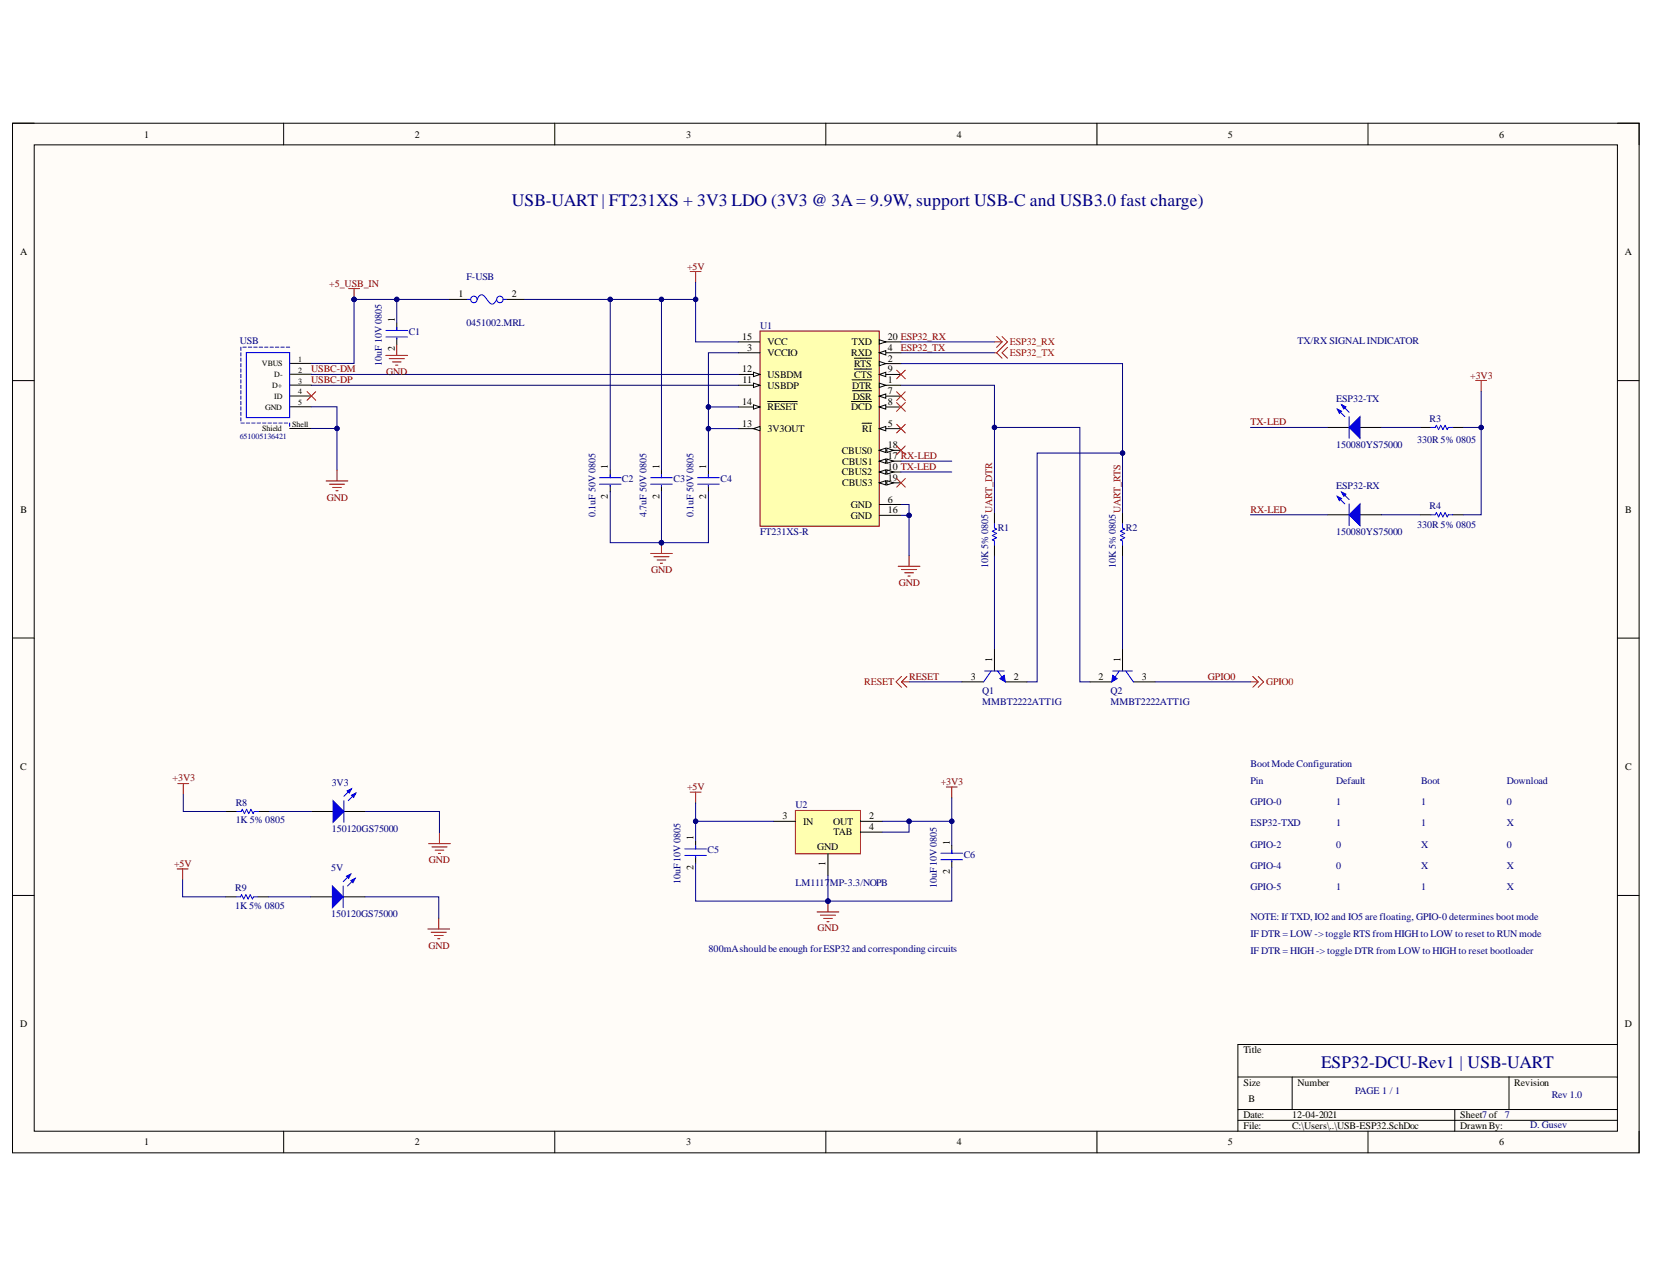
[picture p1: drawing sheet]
<svg xmlns="http://www.w3.org/2000/svg" width="279mm" height="216mm" viewBox="0 0 279 216" stroke-linecap="round" stroke-linejoin="round" font-family="sans-serif">
<path d="M2.1 20.8h275v174.1h-275z" fill-rule="evenodd" fill="#fffcf8"/>
<path d="M2.1 20.8h275v174.1h-275z" fill="none" stroke="#000" stroke-width=".17"/>
<path d="M5.8 24.5h267.6v166.8h-267.6z" fill-rule="evenodd" fill="#fffcf8"/>
<g fill="none" stroke="#000" stroke-width=".17">
<path d="M2.1 20.8h3.7M5.8 24.5h267.6v166.8h-267.6zM47.9 20.8v3.7M93.8 20.8v3.7M139.6 20.8v3.7M185.4 20.8v3.7M231.2 20.8v3.7M273.4 20.8h3.7v3.7M2.1 64.4h3.7M273.4 64.4h3.7M168.1 86.7v1.8M168.1 92.2v1.8"/>
<path d="M189.7 86.7v1.8M189.7 92.2v1.8M224.4 87h3.6M229.9 87h3.6M2.1 107.9h3.7M273.4 107.9h3.7M2.1 151.4h3.7M273.4 151.4h3.7M273.4 176.6h-64.2v14.7M47.9 191.3v3.6M93.8 191.3v3.6M139.6 191.3v3.6"/>
<path d="M185.4 191.3v3.6M209.2 182.1h64.2M209.2 187.6h64.2M209.2 189.4h64.2M218.4 182.1v5.5M231.2 191.3v3.6M245.9 187.6v3.7M255.1 182.1v5.5M277.1 191.3v3.6"/>
</g>
<g fill="none" stroke="#f00" stroke-width=".17">
<path d="M168.1 57.8h1.3M168.1 59.6h.4M168.5 56.9l.9 .9M168.5 59.6l.9 1M169.4 57.8l-.9 .9M169.4 56.9l.9 .9-1.8 1.8M170.3 58.7l-.9 .9 .9 1M152.4 115.3l.9 .9M152.4 114.4l-.9 .9 .9 .9M152.4 115.3h1.3M153.3 114.4l-.9 .9M211.4 115.3h1.3"/>
<path d="M211.8 114.4l.9 .9M212.7 115.3l-.9 .9M212.7 114.4l.9 .9-.9 .9"/>
</g>
<path d="M168.1 88.5v.8l.4 .1-.8 .4 .8 .4-.8 .3 .8 .4-.8 .4 .4 .2v.7M189.7 88.5v.8l.4 .1-.7 .4 .7 .4-.7 .3 .7 .4-.7 .4 .3 .2v.7" fill="none" stroke="#00f" stroke-width=".17"/>
<path d="M228 87l1.9-1.8v3.7z" fill="#00f"/>
<path d="M226 83.9l1.3 1.3M228 87l1.9-1.8v3.7z" fill="none" stroke="#00f" stroke-width=".17"/>
<path d="M226 83.9l.8 .4-.4 .3z" fill="#00f"/>
<path d="M226 83.9l.8 .4-.4 .3zM226.8 83.2l1.2 1.3M228 85.2v3.7" fill="none" stroke="#00f" stroke-width=".17"/>
<path d="M226.8 83.2l.7 .3-.4 .4z" fill="#00f"/>
<path d="M226.8 83.2l.7 .3-.4 .4zM241.9 87h.7l.2-.3 .4 .7 .3-.7 .4 .7 .4-.7 .3 .7 .2-.4h.7" fill="none" stroke="#00f" stroke-width=".17"/>
<path d="M240 87h1.9M245.5 87h1.9M52.6 137.2h3.7M58.1 137.2h3.7" fill="none" stroke="#000" stroke-width=".17"/>
<path d="M56.3 135.4l1.8 1.8-1.8 1.8z" fill="#00f"/>
<path d="M56.3 135.4l1.8 1.8-1.8 1.8zM60.1 134.1l-1.2 1.3" fill="none" stroke="#00f" stroke-width=".17"/>
<path d="M59.4 134.4l.7-.3-.3 .7z" fill="#00f"/>
<path d="M58.1 135.4v3.6M59.4 134.4l.7-.3-.3 .7zM59.4 133.4l-1.3 1.2" fill="none" stroke="#00f" stroke-width=".17"/>
<path d="M58.7 133.7l.7-.3-.4 .7z" fill="#00f"/>
<path d="M40 137.2h.8l.1-.4 .4 .8 .4-.8 .3 .8 .4-.8 .4 .8 .2-.4h.7M58.7 133.7l.7-.3-.4 .7z" fill="none" stroke="#00f" stroke-width=".17"/>
<path d="M38.2 137.2h1.8M43.7 137.2h1.8M52.5 151.6h3.7M58 151.6h3.7" fill="none" stroke="#000" stroke-width=".17"/>
<path d="M30.1 132.5h1.8M31 132.5v1.8" fill="none" stroke="#800000" stroke-width=".17"/>
<path d="M56.2 149.8l1.8 1.8-1.8 1.9z" fill="#00f"/>
<path d="M56.2 149.8l1.8 1.8-1.8 1.9zM60 148.5l-1.3 1.3" fill="none" stroke="#00f" stroke-width=".17"/>
<path d="M59.3 148.9l.7-.4-.3 .7z" fill="#00f"/>
<path d="M58 149.8v3.7M59.3 148.9l.7-.4-.3 .7zM59.3 147.8l-1.3 1.3" fill="none" stroke="#00f" stroke-width=".17"/>
<path d="M58.6 148.1l.7-.3-.4 .7z" fill="#00f"/>
<path d="M39.9 151.6h.7l.2-.3 .4 .7 .4-.7 .3 .7 .4-.7 .4 .7 .2-.4h.7M58.6 148.1l.7-.3-.4 .7z" fill="none" stroke="#00f" stroke-width=".17"/>
<path d="M38.1 151.6h1.8M43.6 151.6h1.8" fill="none" stroke="#000" stroke-width=".17"/>
<path d="M128.5 56h20.1v33h-20.1z" fill-rule="evenodd" fill="#ffffb0"/>
<path d="M128.5 56h20.1v33h-20.1z" fill="none" stroke="#800000" stroke-width=".17"/>
<path d="M124.8 72.5h3.7" fill="none" stroke="#000" stroke-width=".17"/>
<path d="M127.4 72.5l1.1-.4v.7z" fill="#f8fcff"/>
<path d="M124.8 57.8h3.7M124.8 59.6h3.7M127.4 72.5l1.1-.4v.7zM148.6 76.1h3.7" fill="none" stroke="#000" stroke-width=".17"/>
<path d="M148.6 76.1l1.1-.3v.7z" fill="#f8fcff"/>
<path d="M148.6 76.1l1.1-.3v.7z" fill="none" stroke="#000" stroke-width=".17"/>
<path d="M149.9 75.8l1.1 .3-1.1 .4z" fill="#f8fcff"/>
<path d="M148.6 78h3.7M149.9 75.8l1.1 .3-1.1 .4z" fill="none" stroke="#000" stroke-width=".17"/>
<path d="M148.6 78l1.1-.4v.7z" fill="#f8fcff"/>
<path d="M148.6 78l1.1-.4v.7z" fill="none" stroke="#000" stroke-width=".17"/>
<path d="M149.9 77.6l1.1 .4-1.1 .3z" fill="#f8fcff"/>
<path d="M148.6 79.8h3.7M149.9 77.6l1.1 .4-1.1 .3z" fill="none" stroke="#000" stroke-width=".17"/>
<path d="M148.6 79.8l1.1-.4v.8z" fill="#f8fcff"/>
<path d="M148.6 79.8l1.1-.4v.8z" fill="none" stroke="#000" stroke-width=".17"/>
<path d="M149.9 79.4l1.1 .4-1.1 .4z" fill="#f8fcff"/>
<path d="M149.9 79.4l1.1 .4-1.1 .4zM148.6 81.6h3.7" fill="none" stroke="#000" stroke-width=".17"/>
<path d="M148.6 81.6l1.1-.3v.7z" fill="#f8fcff"/>
<path d="M148.6 81.6l1.1-.3v.7z" fill="none" stroke="#000" stroke-width=".17"/>
<path d="M149.9 81.3l1.1 .3-1.1 .4z" fill="#f8fcff"/>
<path d="M148.6 63.3h3.7M149.9 81.3l1.1 .3-1.1 .4z" fill="none" stroke="#000" stroke-width=".17"/>
<path d="M148.6 63.3l1.1-.4v.8z" fill="#f8fcff"/>
<path d="M144.4 62.4h2.9M148.6 63.3l1.1-.4v.8zM148.6 68.8h3.7" fill="none" stroke="#000" stroke-width=".17"/>
<path d="M148.6 68.8l1.1-.4v.8z" fill="#f8fcff"/>
<path d="M143.9 67.9h3.4M148.6 68.8l1.1-.4v.8zM148.6 67h3.7" fill="none" stroke="#000" stroke-width=".17"/>
<path d="M148.6 67l1.1-.4v.7z" fill="#f8fcff"/>
<path d="M144.1 66.1h3.2M148.6 67l1.1-.4v.7zM148.6 65.1h3.7" fill="none" stroke="#000" stroke-width=".17"/>
<path d="M148.6 64.8l1.1 .3-1.1 .4z" fill="#f8fcff"/>
<path d="M124.8 68.8h3.7M144 64.2h3.3M148.6 64.8l1.1 .3-1.1 .4z" fill="none" stroke="#000" stroke-width=".17"/>
<path d="M127.4 68.4l1.1 .4-1.1 .4z" fill="#f8fcff"/>
<path d="M127.4 68.4l1.1 .4-1.1 .4zM129.7 67.9h5.1M148.6 72.5h3.7" fill="none" stroke="#000" stroke-width=".17"/>
<path d="M148.6 72.5l1.1-.4v.7z" fill="#f8fcff"/>
<path d="M145.7 71.6h1.6M148.6 72.5l1.1-.4v.7zM148.6 61.5h3.7" fill="none" stroke="#000" stroke-width=".17"/>
<path d="M148.6 61.1l1.1 .4-1.1 .3z" fill="#f8fcff"/>
<path d="M148.6 59.6h3.7M144.4 60.6h2.9M148.6 61.1l1.1 .4-1.1 .3z" fill="none" stroke="#000" stroke-width=".17"/>
<path d="M148.6 59.6l1.1-.3v.7z" fill="#f8fcff"/>
<path d="M148.6 59.6l1.1-.3v.7zM148.6 57.8h3.7" fill="none" stroke="#000" stroke-width=".17"/>
<path d="M148.6 57.4l1.1 .4-1.1 .4z" fill="#f8fcff"/>
<path d="M148.6 57.4l1.1 .4-1.1 .4zM124.8 63.3h3.7" fill="none" stroke="#000" stroke-width=".17"/>
<path d="M127.4 62.9l1.1 .4-1.1 .4z" fill="#f8fcff"/>
<path d="M124.8 65.1h3.7M127.4 62.9l1.1 .4-1.1 .4z" fill="none" stroke="#000" stroke-width=".17"/>
<path d="M127.4 64.8l1.1 .3-1.1 .4z" fill="#f8fcff"/>
<g fill="none" stroke="#000" stroke-width=".17">
<path d="M75.9 50.6h3.6M85 50.6h3.7M103.1 79.5v1.3M111.8 79.5v1.3M119.7 79.5v1.3M127.4 64.8l1.1 .3-1.1 .4zM224.4 72.3h3.6M229.9 72.3h3.6M240 72.3h1.9M245.5 72.3h1.9M103.1 82v1.1M111.8 82v1.1"/>
<path d="M119.7 82v1.1M148.6 85.3h3.7M148.6 87.1h3.7"/>
</g>
<path d="M151.6 62.6l1.4 1.4M151.6 66.2l1.4 1.5M151.6 68.1l1.4 1.4M151.6 71.7l1.4 1.5M151.6 75.4l1.4 1.5M153 62.6l-1.4 1.4M153 66.2l-1.4 1.5M153 68.1l-1.4 1.4M153 71.7l-1.4 1.5M153 75.4l-1.4 1.5M151.6 80.9l1.4 1.5M153 80.9l-1.4 1.5" fill="none" stroke="#f00" stroke-width=".17"/>
<g fill="none" stroke="#00f" stroke-width=".17">
<path d="M79 50.6h.5M80.6 50.6a.79 .79 0 0 1 1-.7l.9 1a.69 .69 0 0 0 .7 .5 .69 .69 0 0 0 .6-.5l.1-.3M85 50.6h.6M241.9 72.3h.7l.2-.4 .4 .7 .3-.7 .4 .7 .4-.7 .3 .7 .2-.3h.7M101.3 80.8h3.7M101.3 81.9h3.7M103.1 80.2v.6M103.1 82v.2M110 80.8h3.6M110 81.9h3.6M111.8 80.2v.6M111.8 82v.2"/>
<path d="M117.9 80.8h3.7M117.9 81.9h3.7M119.7 80.2v.6M119.7 82v.2"/>
<circle cx="80.1" cy="50.6" r=".55"/>
<circle cx="84.5" cy="50.6" r=".55"/>
</g>
<path d="M116.7 45.9h1.8M117.6 45.9v1.8M249.4 64.3h1.9M250.4 64.3v1.9M30 146.9h1.8M30.9 146.9v1.8" fill="none" stroke="#800000" stroke-width=".17"/>
<path d="M228 72.3l1.9-1.9v3.7z" fill="#00f"/>
<path d="M226 69.2l1.3 1.2M228 72.3l1.9-1.9v3.7z" fill="none" stroke="#00f" stroke-width=".17"/>
<path d="M226 69.2l.8 .3-.4 .4z" fill="#00f"/>
<path d="M226 69.2l.8 .3-.4 .4zM226.8 68.4l1.2 1.3M228 70.4v3.7" fill="none" stroke="#00f" stroke-width=".17"/>
<path d="M226.8 68.4l.7 .4-.4 .4z" fill="#00f"/>
<path d="M226.8 68.4l.7 .4-.4 .4z" fill="none" stroke="#00f" stroke-width=".17"/>
<g fill="none" stroke="#800000" stroke-width=".17">
<path d="M110 93.6h3.6M110.5 94.1h2.6M111.1 94.7h1.4M111.6 95.2h.4M111.8 91.7v1.9M72.3 157.1h3.7M72.4 142.6h3.7M72.9 157.6h2.5M73 143.2h2.6M73.4 158.2h1.5M73.5 143.7h1.5M74 158.7h.3"/>
<path d="M74.1 144.3h.4M74.2 155.2v1.9M74.3 140.8v1.8"/>
</g>
<circle cx="111.8" cy="91.7" r=".37" fill="#000080"/>
<circle cx="111.8" cy="91.7" r=".37" fill="none" stroke="#000080" stroke-width=".17"/>
<path d="M151.8 95.7h3.7M152.4 96.3h2.5M152.9 96.8h1.5M153.5 97.4h.3M153.7 93.9v1.8" fill="none" stroke="#800000" stroke-width=".17"/>
<path d="M134.4 137h11v7.4h-11z" fill-rule="evenodd" fill="#ffffb0"/>
<path d="M134.4 137h11v7.4h-11zM138.1 154.2h3.7M138.7 154.7h2.5M139.2 155.3h1.5M139.8 155.8h.3M139.9 152.3v1.9" fill="none" stroke="#800000" stroke-width=".17"/>
<path d="M130.8 138.9h3.6M145.4 138.9h3.7M139.9 144.4v3.6M145.4 140.7h3.7" fill="none" stroke="#000" stroke-width=".17"/>
<circle cx="139.9" cy="152.3" r=".37" fill="#000080"/>
<g fill="none" stroke="#000080" stroke-width=".17">
<path d="M250.4 72.3v14.7h-3"/>
<circle cx="139.9" cy="152.3" r=".37"/>
</g>
<path d="M116.7 133.9h1.8M117.6 133.9v1.9" fill="none" stroke="#800000" stroke-width=".17"/>
<circle cx="250.4" cy="72.3" r=".37" fill="#000080"/>
<g fill="none" stroke="#000080" stroke-width=".17">
<path d="M88.7 50.6h28.9v7.2h7.2M31 134.3v2.9h7.2M45.5 137.2h7.1M61.8 137.2h12.5v3.6M30.9 148.7v2.9h7.2M45.4 151.6h7.1M61.7 151.6h12.5v3.6"/>
<circle cx="250.4" cy="72.3" r=".37"/>
</g>
<circle cx="103.1" cy="50.6" r=".37" fill="#000080"/>
<circle cx="103.1" cy="50.6" r=".37" fill="none" stroke="#000080" stroke-width=".17"/>
<circle cx="111.8" cy="50.6" r=".37" fill="#000080"/>
<circle cx="111.8" cy="50.6" r=".37" fill="none" stroke="#000080" stroke-width=".17"/>
<circle cx="117.6" cy="50.6" r=".37" fill="#000080"/>
<g fill="none" stroke="#000080" stroke-width=".17">
<path d="M103.1 83.1v8.6h8.7"/>
<circle cx="117.6" cy="50.6" r=".37"/>
</g>
<circle cx="111.8" cy="91.7" r=".37" fill="#000080"/>
<g fill="none" stroke="#000080" stroke-width=".17">
<path d="M111.8 83.1v8.6h7.9v-8.6"/>
<circle cx="111.8" cy="91.7" r=".37"/>
</g>
<circle cx="111.8" cy="91.7" r=".37" fill="#000080"/>
<g fill="none" stroke="#000080" stroke-width=".17">
<path d="M124.8 72.5h-5.1v7"/>
<circle cx="111.8" cy="91.7" r=".37"/>
</g>
<circle cx="119.7" cy="72.5" r=".37" fill="#000080"/>
<g fill="none" stroke="#000080" stroke-width=".17">
<path d="M124.8 68.8h-5.1v3.7"/>
<circle cx="119.7" cy="72.5" r=".37"/>
</g>
<circle cx="119.7" cy="68.8" r=".37" fill="#000080"/>
<circle cx="119.7" cy="68.8" r=".37" fill="none" stroke="#000080" stroke-width=".17"/>
<circle cx="119.7" cy="72.5" r=".37" fill="#000080"/>
<g fill="none" stroke="#000080" stroke-width=".17">
<path d="M124.8 59.6h-5.1v9.2"/>
<circle cx="119.7" cy="72.5" r=".37"/>
</g>
<circle cx="119.7" cy="68.8" r=".37" fill="#000080"/>
<g fill="none" stroke="#000080" stroke-width=".17">
<path d="M152.3 87.1h1.4v6.8"/>
<circle cx="119.7" cy="68.8" r=".37"/>
</g>
<circle cx="153.7" cy="87.1" r=".36" fill="#000080"/>
<g fill="none" stroke="#000080" stroke-width=".17">
<path d="M152.3 85.3h1.4v1.8"/>
<circle cx="153.7" cy="87.1" r=".36"/>
</g>
<circle cx="153.7" cy="87.1" r=".36" fill="#000080"/>
<g fill="none" stroke="#000080" stroke-width=".17">
<path d="M152.3 65.1h15.8v21.6M152.3 79.8h8.6M152.3 78h8.6"/>
<circle cx="153.7" cy="87.1" r=".36"/>
</g>
<circle cx="168.1" cy="72.3" r=".37" fill="#000080"/>
<g fill="none" stroke="#000080" stroke-width=".17">
<path d="M152.3 61.5h37.4v25.2"/>
<circle cx="168.1" cy="72.3" r=".37"/>
</g>
<circle cx="189.7" cy="76.6" r=".36" fill="#000080"/>
<g fill="none" stroke="#000080" stroke-width=".17">
<path d="M152.3 59.6h15.8M152.3 57.8h15.8M168.1 72.3h14.4v43h1.7M153.7 115.3h8.9"/>
<circle cx="189.7" cy="76.6" r=".36"/>
</g>
<circle cx="168.1" cy="72.3" r=".37" fill="#000080"/>
<g fill="none" stroke="#000080" stroke-width=".17">
<path d="M189.7 76.6h-14.4v38.7h-1.7"/>
<circle cx="168.1" cy="72.3" r=".37"/>
</g>
<circle cx="189.7" cy="76.6" r=".36" fill="#000080"/>
<g fill="none" stroke="#000080" stroke-width=".17">
<path d="M211.4 72.3h13M233.5 72.3h6.5M250.4 66.2v6.1h-3M211.4 87h13M233.5 87h6.5M195.2 115.3h16.2"/>
<circle cx="189.7" cy="76.6" r=".36"/>
</g>
<circle cx="250.4" cy="72.3" r=".37" fill="#000080"/>
<g fill="none" stroke="#000080" stroke-width=".17">
<path d="M103.1 50.6v28.9"/>
<circle cx="250.4" cy="72.3" r=".37"/>
</g>
<circle cx="103.1" cy="50.6" r=".37" fill="#000080"/>
<g fill="none" stroke="#000080" stroke-width=".17">
<path d="M111.8 50.6v28.9"/>
<circle cx="103.1" cy="50.6" r=".37"/>
</g>
<circle cx="111.8" cy="50.6" r=".37" fill="#000080"/>
<g fill="none" stroke="#000080" stroke-width=".17">
<path d="M117.6 47.7v2.9"/>
<circle cx="111.8" cy="50.6" r=".37"/>
</g>
<circle cx="117.6" cy="50.6" r=".37" fill="#000080"/>
<g fill="none" stroke="#000080" stroke-width=".17">
<path d="M168.1 94v15.8M189.7 94v15.8M153.7 138.9v1.8h-4.6"/>
<circle cx="117.6" cy="50.6" r=".37"/>
</g>
<circle cx="153.7" cy="138.9" r=".37" fill="#000080"/>
<g fill="none" stroke="#000080" stroke-width=".17">
<path d="M117.6 135.8v3.1h13.2"/>
<circle cx="153.7" cy="138.9" r=".37"/>
</g>
<circle cx="117.6" cy="138.9" r=".37" fill="#000080"/>
<g fill="none" stroke="#000080" stroke-width=".17">
<path d="M117.6 138.9v3.3"/>
<circle cx="117.6" cy="138.9" r=".37"/>
</g>
<circle cx="117.6" cy="138.9" r=".37" fill="#000080"/>
<g fill="none" stroke="#000080" stroke-width=".17">
<path d="M149.1 138.9h11.8v4.1"/>
<circle cx="117.6" cy="138.9" r=".37"/>
</g>
<circle cx="153.7" cy="138.9" r=".37" fill="#000080"/>
<circle cx="153.7" cy="138.9" r=".37" fill="none" stroke="#000080" stroke-width=".17"/>
<circle cx="160.9" cy="138.9" r=".37" fill="#000080"/>
<g fill="none" stroke="#000080" stroke-width=".17">
<path d="M160.9 134.9v4"/>
<circle cx="160.9" cy="138.9" r=".37"/>
</g>
<path d="M160 133.1h1.8M160.9 133.1v1.8" fill="none" stroke="#800000" stroke-width=".17"/>
<circle cx="160.9" cy="138.9" r=".37" fill="#000080"/>
<g fill="none" stroke="#000080" stroke-width=".17">
<path d="M52.6 63.3h72.2M52.6 65.1h72.2"/>
<circle cx="160.9" cy="138.9" r=".37"/>
</g>
<path d="M49 61.4h3.6M49 63.3h3.6M49 65.1h3.6M49 66.9h3.6M49 68.8h3.6M49 72.4h3.6" fill="none" stroke="#000" stroke-width=".17"/>
<g fill="none" stroke="#00f" stroke-width=".17">
<path d="M40.7 58.7v.6M40.7 59.6v.6M41.1 58.7h.5M41.6 59.6h7.4v11h-7.4zM42 58.7h.5M42.9 58.7h.6M43.8 58.7h.6M44.7 58.7h.6M45.6 58.7h.6M46.6 58.7h.5M47.5 58.7h.5M48.4 58.7h.6"/>
<path d="M40.7 60.5v.6M40.7 61.4v.6M40.7 62.4v.5M40.7 63.3v.6M40.7 64.2v.6M40.7 65.1v.6M40.7 66v.6M40.7 66.9v.6M40.7 67.9v.5M40.7 68.8v.5M40.7 69.7v.6M40.7 70.6v.6"/>
<path d="M40.7 71.5h.6M41.6 71.5h.6M42.5 71.5h.6M43.5 71.5h.5M44.4 71.5h.6M45.3 71.5h.6M46.2 71.5h.6M47.1 71.5h.6M48 71.5h.6M49 71.5v.6"/>
</g>
<path d="M58.9 48.8h1.9M59.8 48.8v1.8" fill="none" stroke="#800000" stroke-width=".17"/>
<circle cx="59.8" cy="50.6" r=".37" fill="#000080"/>
<g fill="none" stroke="#000080" stroke-width=".17">
<path d="M52.6 72.4h4.4v7.1"/>
<circle cx="59.8" cy="50.6" r=".37"/>
</g>
<path d="M51.9 66.2l1.5 1.5M53.4 66.2l-1.5 1.5" fill="none" stroke="#f00" stroke-width=".17"/>
<circle cx="57" cy="72.4" r=".37" fill="#000080"/>
<g fill="none" stroke="#000080" stroke-width=".17">
<path d="M52.6 68.8h4.4v3.6"/>
<circle cx="57" cy="72.4" r=".37"/>
</g>
<circle cx="57" cy="72.4" r=".37" fill="#000080"/>
<g fill="none" stroke="#000080" stroke-width=".17">
<path d="M59.8 50.6v10.8h-7.2"/>
<circle cx="57" cy="72.4" r=".37"/>
</g>
<path d="M57 79.5v1.8M55.1 81.3h3.7M55.7 81.9h2.5M56.2 82.4h1.5M56.8 83h.3" fill="none" stroke="#800000" stroke-width=".17"/>
<path d="M67.1 54.6v1.3M67.1 57.2v1.1" fill="none" stroke="#000" stroke-width=".17"/>
<path d="M65.2 55.9h3.7M65.2 57h3.7M67.1 55.3v.6M67.1 57.2v.1" fill="none" stroke="#00f" stroke-width=".17"/>
<circle cx="59.8" cy="50.6" r=".37" fill="#000080"/>
<g fill="none" stroke="#000080" stroke-width=".17">
<path d="M67.1 50.6h8.8"/>
<circle cx="59.8" cy="50.6" r=".37"/>
</g>
<circle cx="67.1" cy="50.6" r=".37" fill="#000080"/>
<g fill="none" stroke="#000080" stroke-width=".17">
<path d="M59.8 50.6h7.3v4"/>
<circle cx="67.1" cy="50.6" r=".37"/>
</g>
<circle cx="67.1" cy="50.6" r=".37" fill="#000080"/>
<circle cx="67.1" cy="50.6" r=".37" fill="none" stroke="#000080" stroke-width=".17"/>
<circle cx="59.8" cy="50.6" r=".37" fill="#000080"/>
<g fill="none" stroke="#000080" stroke-width=".17">
<path d="M117.6 145.9v6.4h22.3v-4.3"/>
<circle cx="59.8" cy="50.6" r=".37"/>
</g>
<path d="M67.1 58.3v1.8M65.2 60.1h3.7M65.8 60.6h2.5M66.3 61.2h1.5M66.9 61.7h.3" fill="none" stroke="#800000" stroke-width=".17"/>
<path d="M117.6 142.2v1.3M117.6 144.8v1.1" fill="none" stroke="#000" stroke-width=".17"/>
<path d="M115.7 143.5h3.7M115.7 144.6h3.7M117.6 143v.5M117.6 144.8v.2" fill="none" stroke="#00f" stroke-width=".17"/>
<circle cx="139.9" cy="152.3" r=".37" fill="#000080"/>
<g fill="none" stroke="#000080" stroke-width=".17">
<path d="M160.9 146.6v5.7h-21"/>
<circle cx="139.9" cy="152.3" r=".37"/>
</g>
<path d="M160.9 143v1.3M160.9 145.5v1.1" fill="none" stroke="#000" stroke-width=".17"/>
<path d="M159 144.3h3.7M159 145.4h3.7M160.9 143.7v.6M160.9 145.5v.2" fill="none" stroke="#00f" stroke-width=".17"/>
<circle cx="139.9" cy="152.3" r=".37" fill="#000080"/>
<circle cx="139.9" cy="152.3" r=".37" fill="none" stroke="#000080" stroke-width=".17"/>
<path d="M184.2 115.3h3.7M189.7 109.8v3.6M191.6 115.3h3.6" fill="none" stroke="#000" stroke-width=".17"/>
<path d="M188.1 113.4h3.3M189.2 113.4l-1.3 1.9M190.3 113.4l1.3 1.9" fill="none" stroke="#00f" stroke-width=".17"/>
<path d="M188.1 114.2l.7 .5-.9 .6z" fill="#00f"/>
<path d="M166.4 113.4h3.3M167.5 113.4l-1.2 1.9M168.6 113.4l1.3 1.9M188.1 114.2l.7 .5-.9 .6z" fill="none" stroke="#00f" stroke-width=".17"/>
<path d="M162.6 115.3h3.7M168.1 109.8v3.6M169.9 115.3h3.7" fill="none" stroke="#000" stroke-width=".17"/>
<path d="M169 114.7l.7-.5 .2 1.1z" fill="#00f"/>
<path d="M169 114.7l.7-.5 .2 1.1z" fill="none" stroke="#00f" stroke-width=".17"/>
<g font-size="3" fill="#000080">
<text x="86.5" y="34.8">USB-UART | FT231XS + 3V3 LDO (3V3 @ 3A= 9.9W, support USB-C and USB3.0 fast charge)</text>
<text x="223.3" y="180.5">ESP32-DCU-Rev1 | USB-UART</text>
</g>
<g font-size="1.7">
<text x="24.4" y="23.3">1</text>
<text x="70.1" y="23.3">2</text>
<text x="116" y="23.3">3</text>
<text x="161.7" y="23.3">4</text>
<text x="207.6" y="23.3">5</text>
<text x="253.4" y="23.3">6</text>
<text x="3.4" y="43.1">A</text>
<text x="274.6" y="43.1">A</text>
<text x="77.5" y="50.2">1</text>
<text x="86.5" y="50.2">2</text>
<text x="66.7" y="59.4" transform="rotate(-90 66.7 59.4)">2</text>
<text x="66.7" y="54.4" transform="rotate(-90 66.7 54.4)">1</text>
<text x="125.4" y="57.4">15</text>
<text x="126.3" y="59.3">3</text>
<text x="129.7" y="58.3">VCC</text>
<text x="144" y="58.3">TXD</text>
<text x="150" y="59.3">4</text>
<text x="150" y="57.4">20 ESP32_RX</text>
<text x="125.4" y="62.9">12</text>
<text x="125.5" y="64.8">11</text>
<text x="129.7" y="60.2">VCCIO</text>
<text x="129.7" y="63.8">USBDM</text>
<text x="129.7" y="65.7">USBDP</text>
<text x="143.9" y="60.2">RXD</text>
<text x="144" y="65.7">DTR</text>
<text x="144.4" y="63.8">CTS</text>
<text x="144.4" y="62.1">RTS</text>
<text x="150" y="62.9">9</text>
<text x="150" y="64.8">1</text>
<text x="150" y="61.1">2</text>
<text x="125.4" y="68.4">14</text>
<text x="129.7" y="69.3">RESET</text>
<text x="143.9" y="69.3">DCD</text>
<text x="144.1" y="67.6">DSR</text>
<text x="150" y="68.4">8</text>
<text x="150" y="66.6">7</text>
<text x="125.4" y="72.1">13</text>
<text x="129.7" y="73.1">3V3OUT</text>
<text x="142.3" y="76.7">CBUS0</text>
<text x="145.7" y="73.1">RI</text>
<text x="150" y="75.8">18</text>
<text x="150" y="77.6">17 RX-LED</text>
<text x="150" y="72.1">5</text>
<text x="102.8" y="79.3" transform="rotate(-90 102.8 79.3)">1</text>
<text x="111.5" y="79.3" transform="rotate(-90 111.5 79.3)">1</text>
<text x="119.3" y="79.3" transform="rotate(-90 119.3 79.3)">1</text>
<text x="142.3" y="80.3">CBUS2</text>
<text x="142.3" y="78.6">CBUS1</text>
<text x="142.3" y="82.2">CBUS3</text>
<text x="150" y="79.5">10 TX-LED</text>
<text x="150" y="81.3">19</text>
<text x="3.5" y="86.7">B</text>
<text x="102.8" y="84.3" transform="rotate(-90 102.8 84.3)">2</text>
<text x="111.5" y="84.3" transform="rotate(-90 111.5 84.3)">2</text>
<text x="119.3" y="84.3" transform="rotate(-90 119.3 84.3)">2</text>
<text x="143.8" y="85.8">GND</text>
<text x="143.8" y="87.7">GND</text>
<text x="150" y="85">6</text>
<text x="150" y="86.8">16</text>
<text x="274.7" y="86.7">B</text>
<text x="167.7" y="112" transform="rotate(-90 167.7 112)">1</text>
<text x="189.4" y="112" transform="rotate(-90 189.4 112)">1</text>
<text x="164.1" y="114.9">3</text>
<text x="171.4" y="114.9">2</text>
<text x="185.7" y="114.9">2</text>
<text x="193" y="114.9">3</text>
<text x="3.4" y="130.2">C</text>
<text x="274.7" y="130.2">C</text>
<text x="117.2" y="142.1" transform="rotate(-90 117.2 142.1)">1</text>
<text x="132.3" y="138.5">3</text>
<text x="135.8" y="139.4">IN</text>
<text x="138.1" y="143.7">GND</text>
<text x="140.8" y="139.4">OUT</text>
<text x="140.9" y="141.2">TAB</text>
<text x="146.9" y="138.5">2</text>
<text x="146.9" y="140.4">4</text>
<text x="160.5" y="142.8" transform="rotate(-90 160.5 142.8)">1</text>
<text x="117.2" y="147" transform="rotate(-90 117.2 147)">2</text>
<text x="139.6" y="146.5" transform="rotate(-90 139.6 146.5)">1</text>
<text x="160.5" y="147.7" transform="rotate(-90 160.5 147.7)">2</text>
<text x="3.4" y="173.7">D</text>
<text x="274.6" y="173.7">D</text>
<text x="210.2" y="178.1">Title</text>
<text x="210.2" y="183.6">Size</text>
<text x="219.3" y="183.6">Number</text>
<text x="255.9" y="183.6">Revision</text>
<text x="210.2" y="189.1">Date:</text>
<text x="210.2" y="190.9">File:</text>
<text x="211" y="186.3">B</text>
<text x="218.4" y="189.1">12-04-2021</text>
<text x="218.4" y="190.9">C:\Users\..\USB-ESP32.SchDoc</text>
<text x="246.8" y="189.1">Sheet7of</text>
<text x="246.8" y="190.9">DrawnBy:</text>
<text x="24.4" y="193.6">1</text>
<text x="70.1" y="193.6">2</text>
<text x="116" y="193.6">3</text>
<text x="161.7" y="193.6">4</text>
<text x="207.6" y="193.6">5</text>
<text x="253.4" y="193.6">6</text>
</g>
<g font-size="1.7" fill="#000080">
<text x="78.8" y="47.4">F-USB</text>
<text x="40.5" y="58.2">USB</text>
<text x="69.1" y="56.7">C1</text>
<text x="78.8" y="55">0451002.MRL</text>
<text x="128.5" y="55.6">U1</text>
<text x="219.3" y="58.2">TX/RX SIGNAL INDICATOR</text>
<text x="64.5" y="61.8" transform="rotate(-90 64.5 61.8)">10uF 10V 0805</text>
<text x="225.8" y="67.9">ESP32-TX</text>
<text x="241.6" y="71.4">R3</text>
<text x="225.8" y="75.8">150080YS75000</text>
<text x="239.5" y="74.8">330R 5% 0805</text>
<text x="105.1" y="81.5">C2</text>
<text x="113.8" y="81.5">C3</text>
<text x="121.8" y="81.5">C4</text>
<text x="225.8" y="82.6">ESP32-RX</text>
<text x="100.7" y="87.4" transform="rotate(-90 100.7 87.4)">0.1uF 50V 0805</text>
<text x="109.3" y="87.4" transform="rotate(-90 109.3 87.4)">4.7uF 50V 0805</text>
<text x="117.2" y="87.4" transform="rotate(-90 117.2 87.4)">0.1uF 50V 0805</text>
<text x="168.7" y="89.8">R1</text>
<text x="190.3" y="89.8">R2</text>
<text x="239.5" y="89.2">330R 5% 0805</text>
<text x="241.6" y="86.1">R4</text>
<text x="128.5" y="90.5">FT231XS-R</text>
<text x="225.8" y="90.5">150080YS75000</text>
<text x="167" y="96.1" transform="rotate(-90 167 96.1)">10K 5% 0805</text>
<text x="188.6" y="96.1" transform="rotate(-90 188.6 96.1)">10K 5% 0805</text>
<text x="166" y="117.3">Q1</text>
<text x="166" y="119.1">MMBT2222ATT1G</text>
<text x="187.7" y="117.3">Q2</text>
<text x="187.7" y="119.1">MMBT2222ATT1G</text>
<text x="211.4" y="129.6">BootMode Configuration</text>
<text x="39.8" y="136.3">R8</text>
<text x="56.1" y="132.8">3V3</text>
<text x="134.5" y="136.6">U2</text>
<text x="211.4" y="132.5">Pin</text>
<text x="211.4" y="136.1">GPIO-0</text>
<text x="225.8" y="132.5">Default</text>
<text x="225.8" y="136.1">1</text>
<text x="240.2" y="132.5">Boot</text>
<text x="240.2" y="136.1">1</text>
<text x="254.7" y="132.5">Download</text>
<text x="254.7" y="136.1">0</text>
<text x="39.8" y="139.2">1K 5% 0805</text>
<text x="56.1" y="140.7">150120GS75000</text>
<text x="211.4" y="139.7">ESP32-TXD</text>
<text x="211.4" y="143.3">GPIO-2</text>
<text x="225.8" y="139.7">1</text>
<text x="225.8" y="143.3">0</text>
<text x="240.2" y="139.7">1</text>
<text x="240.2" y="143.3">X</text>
<text x="254.7" y="139.7">X</text>
<text x="254.7" y="143.3">0</text>
<text x="56" y="147.2">5V</text>
<text x="115" y="149.4" transform="rotate(-90 115 149.4)">10uF10V 0805</text>
<text x="119.6" y="144.3">C5</text>
<text x="134.5" y="149.8">LM1117MP-3.3/NOPB</text>
<text x="162.9" y="145">C6</text>
<text x="211.4" y="147">GPIO-4</text>
<text x="225.8" y="147">0</text>
<text x="240.2" y="147">X</text>
<text x="254.7" y="147">X</text>
<text x="39.8" y="150.7">R9</text>
<text x="39.8" y="153.6">1K 5% 0805</text>
<text x="56" y="155.1">150120GS75000</text>
<text x="158.3" y="150.2" transform="rotate(-90 158.3 150.2)">10uF 10V0805</text>
<text x="211.4" y="150.5">GPIO-5</text>
<text x="211.4" y="155.6">NOTE: IfTXD, IO2 and IO5 are floating, GPIO-0 determines boot mode</text>
<text x="225.8" y="150.5">1</text>
<text x="240.2" y="150.5">1</text>
<text x="254.7" y="150.5">X</text>
<text x="119.8" y="161">800mAshouldbe enough forESP32 and corresponding circuits</text>
<text x="211.4" y="158.5">IF DTR = LOW -&gt; toggle RTS from HIGH to LOW to reset to RUN mode</text>
<text x="211.4" y="161.3">IF DTR = HIGH -&gt; toggle DTR from LOW to HIGH to reset bootloader</text>
<text x="229" y="185">PAGE 1 / 1</text>
<text x="262.3" y="185.7">Rev 1.0</text>
<text x="254.3" y="189.1">7</text>
<text x="258.6" y="190.8">D. Gusev</text>
</g>
<g font-size="1.7" fill="#800000">
<text x="116.1" y="45.6">+5V</text>
<text x="55.7" y="48.5">+5_USB_IN</text>
<text x="152.2" y="59.3">ESP32_TX</text>
<text x="52.6" y="64.8">USBC-DP</text>
<text x="52.6" y="62.9">USBC-DM</text>
<text x="65.3" y="63.4">GND</text>
<text x="248.5" y="64">+3V3</text>
<text x="211.4" y="71.9">TX-LED</text>
<text x="55.2" y="84.6">GND</text>
<text x="167.7" y="86.7" transform="rotate(-90 167.7 86.7)">UART_DTR</text>
<text x="189.4" y="86.7" transform="rotate(-90 189.4 86.7)">UART_RTS</text>
<text x="211.4" y="86.7">RX-LED</text>
<text x="110" y="96.9">GND</text>
<text x="151.9" y="99">GND</text>
<text x="153.7" y="114.9">RESET</text>
<text x="204.2" y="114.9">GPIO0</text>
<text x="29.2" y="132.1">+3V3</text>
<text x="116.1" y="133.6">+5V</text>
<text x="159" y="132.7">+3V3</text>
<text x="29.4" y="146.5">+5V</text>
<text x="72.5" y="145.9">GND</text>
<text x="72.4" y="160.4">GND</text>
<text x="138.2" y="157.4">GND</text>
</g>
<g font-size="1.7" fill="#f00">
<text x="170.7" y="58.3">ESP32_RX</text>
<text x="170.7" y="60.2">ESP32_TX</text>
<text x="146.1" y="115.8">RESET</text>
<text x="214" y="115.8">GPIO0</text>
</g>
<g font-size="1.4">
<text x="44.2" y="61.9">VBUS</text>
<text x="46" y="65.5">D+</text>
<text x="46.4" y="63.8">D-</text>
<text x="50.4" y="61.1">1</text>
<text x="50.4" y="63">2</text>
<text x="50.4" y="64.9">3</text>
<text x="44.8" y="69.3">GND</text>
<text x="46.4" y="67.4">ID</text>
<text x="50.4" y="66.6">4</text>
<text x="50.4" y="68.5">5</text>
<text x="44.3" y="72.9">Shield</text>
<text x="49.4" y="72.1">Shell</text>
</g>
<text font-size="1.4" fill="#000080" x="40.5" y="74.2">651005136421</text>
</svg>
